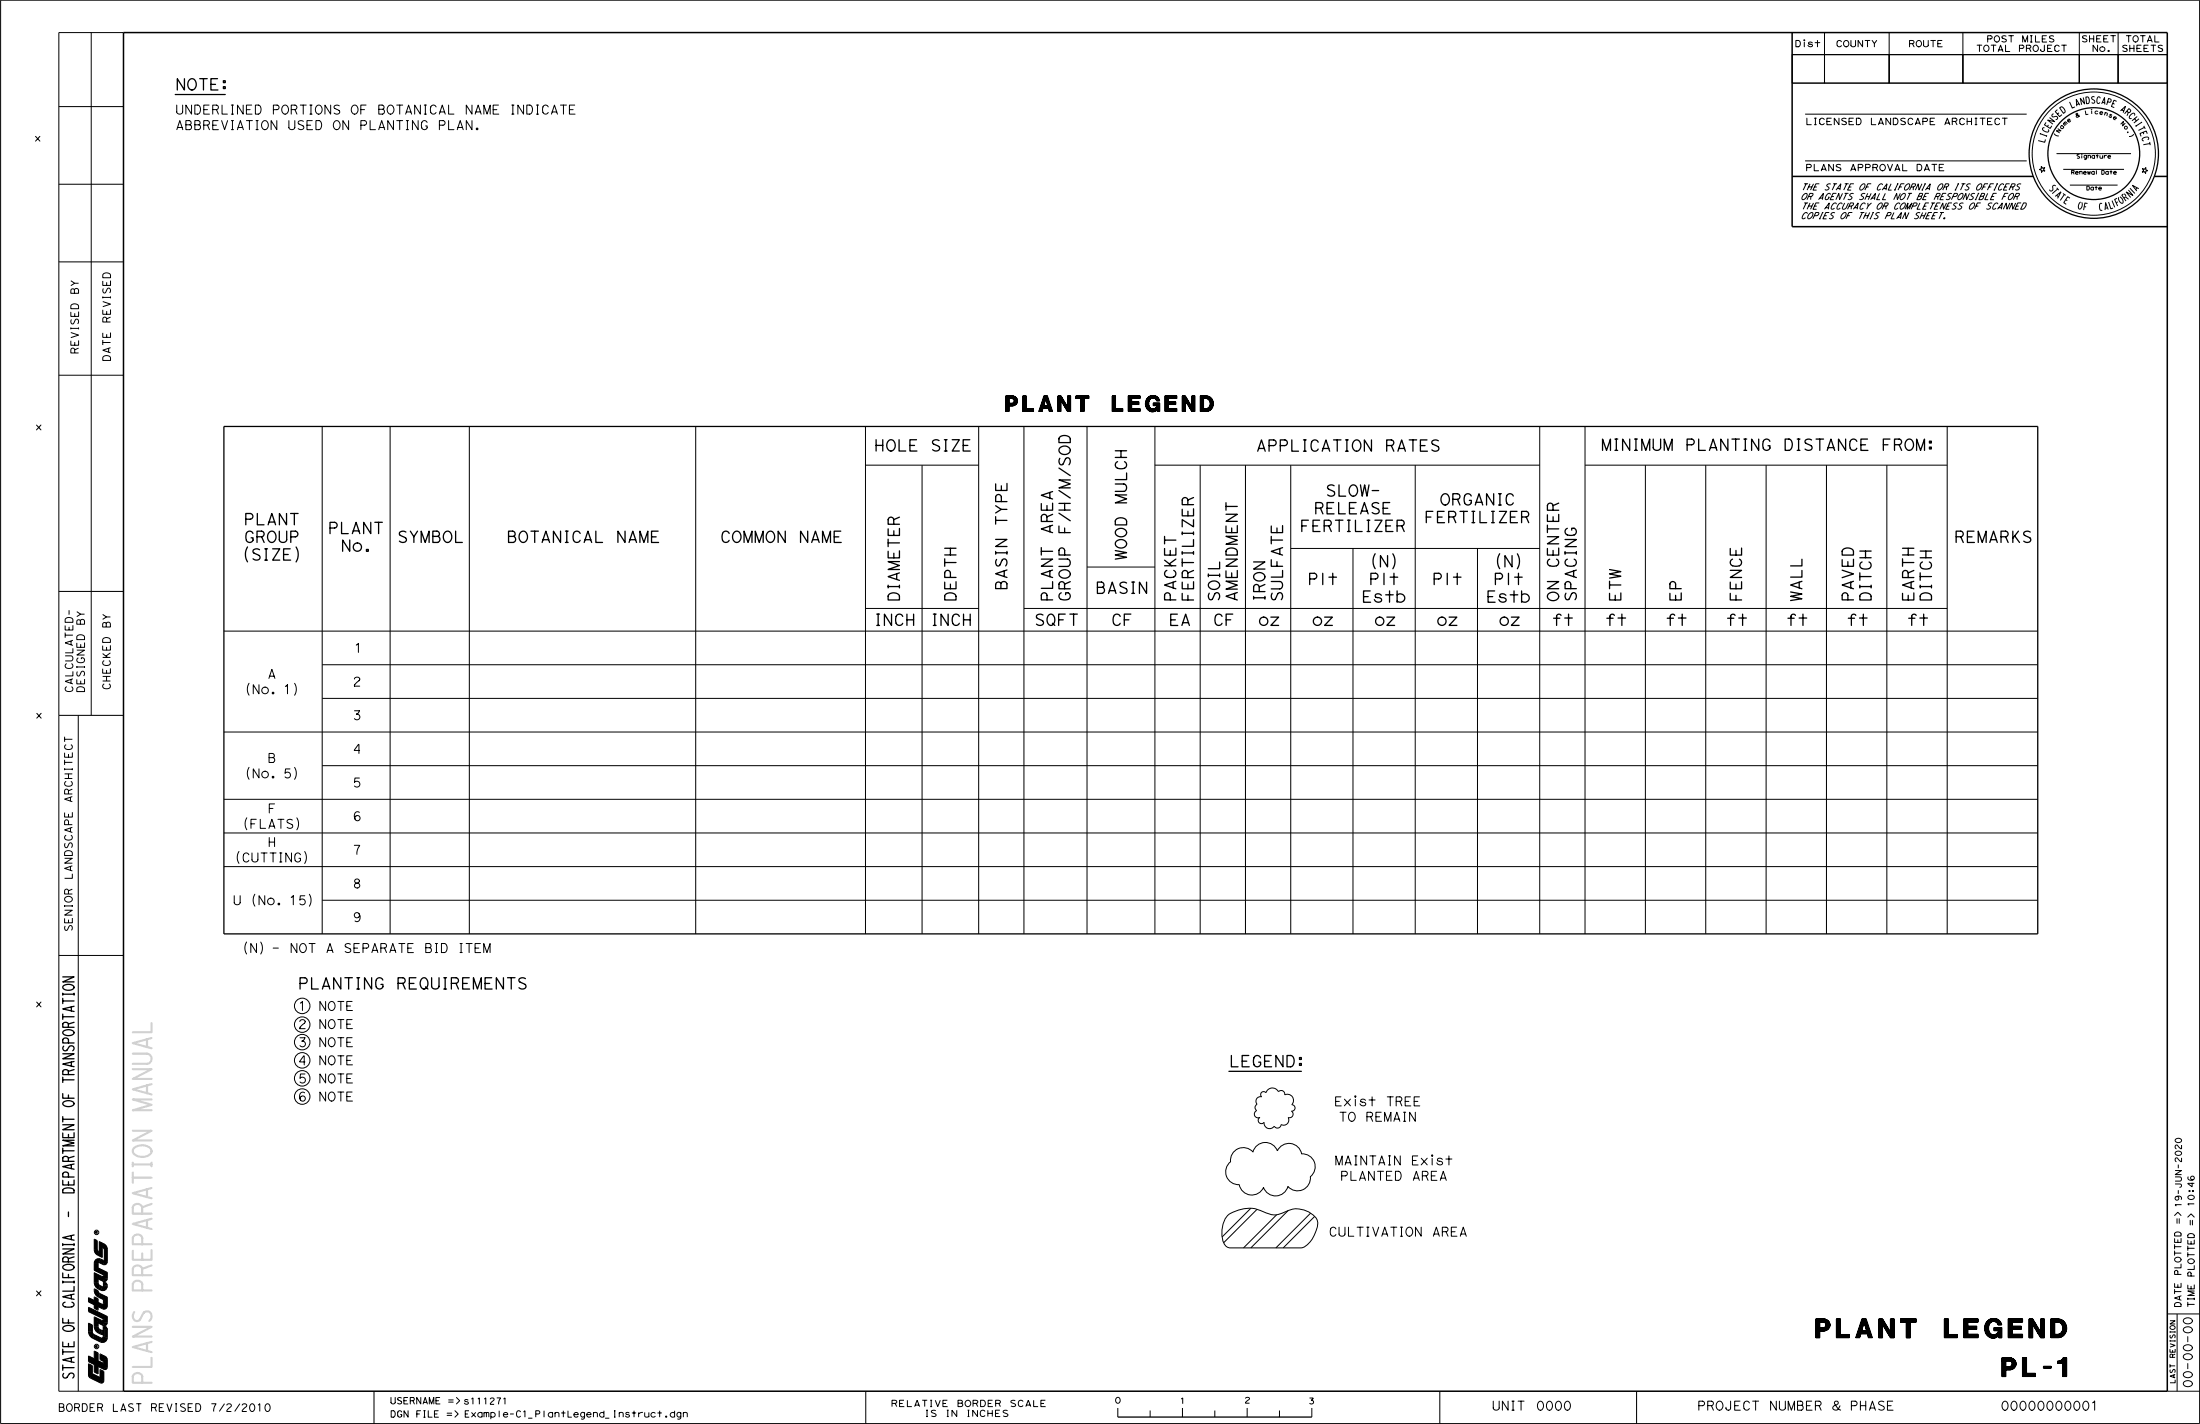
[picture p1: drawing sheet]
<svg xmlns="http://www.w3.org/2000/svg" width="432mm" height="279mm" viewBox="0 0 432 279" stroke-linecap="round" stroke-linejoin="round" font-family="sans-serif">
<g fill="none" stroke="#000" stroke-width=".2">
<path d="M.1 0h431.6v279.3h-431.6zM17.9 6.4v134M24.2 6.4h-12.7v266.6h12.7M351.7 16.3h73.7M351.7 10.7h6.4v5.6h-6.4zM351.7 10.7h73.7M354.1 8.3v.9M358.1 6.4v9.9M358.1 10.7h12.7v5.6h-12.7zM370.8 10.7h14.5v5.6h-14.5zM370.8 6.4v9.9M385.3 6.4v9.9"/>
<path d="M385.3 10.7h22.8v5.6h-22.8zM408.1 10.7h7.6v5.6h-7.6zM408.1 6.4v9.9M415.7 6.4v9.9M415.7 10.7h9.7v5.6h-9.7zM11.5 20.9h12.7M11.5 36.1h12.7M354.3 31.6h43.5M354.3 22.4h43.5M400.6 32.7l.3 .3 .4-.1-.2 .3 .3 .4-.5-.1-.2 .3v-.4l-.5-.1 .5-.2zM403.4 38.5l1.1-.9-.7 1.3M403.5 36.5a.38 .38 0 0 0-.6 0 .38 .38 0 0 0 0 .6v.1a.33 .33 0 0 1-.3 .3 .33 .33 0 0 1-.3-.3"/>
<path d="M403.6 30.1h14.7M403.7 38.3l.3 .3M403.7 36.8l.4 .5M403.9 37.1l-1.1 .9M404.9 38l.5 .3M405 33.2h11.9M405.2 38.2l-.8 1.1M405.4 39.2l.4 .2M406.3 36.3h9.3M406.3 38.9l-.5-.3-.7 1.2 .4 .3M408.4 39.7l-.3 .3-.2 .5a.37 .37 0 0 0 .3 .5 .37 .37 0 0 0 .4-.4l.1-.5-.1-.4M408.6 30.5v.6"/>
<path d="M409.7 39.9l-.5-.1-.2 1.4M410.5 21.8l.1 .6M412.6 40a.36 .36 0 0 0-.5 0 .36 .36 0 0 0 0 .5 .52 .52 0 0 0 .5 .8v-.1M413.9 39.6l.4 1.4 .4-.2M414.5 39.4l.6 1.3M415.5 38.9l-.5 .2 .6 1.3M415.7 39.6l-.4 .2M416.1 38.6l.4 .4a.5 .5 0 0 1 .3 .4 .5 .5 0 0 1-.4 .5 1.07 1.07 0 0 1-.6-1.2M416.8 38.1l-.3 .2 .8 1.1M416.9 38.9l.3-.3 .6 .5M416.9 38.1l.3 .1v.4M417.7 37.3l.9 1.1-1.3-.7 .9 1"/>
<path d="M418.1 36.9l.9 1.1M419.5 36.9l-.3 .3M419.8 37l-1.3-.6 .9 1.1M420.5 33.1l.4 .1 .3-.3v.4l.4 .2-.5 .1v.4l-.2-.3-.5 .1 .3-.4zM11.5 51.4h12.7M409.1 40.5l.4 .1M413.7 40.8l-.5 .1M413.8 41.1l-.5-1.3-.1 1.4M11.5 73.6h12.7M63.2 83.7v99.5M76.6 83.7v99.5M92.1 83.7v99.5"/>
<path d="M136.5 83.7v99.5M169.9 83.7v99.5M169.9 91.3h22.2M181 91.3v91.9M192.1 83.7v99.5M201 83.7v99.5M213.3 83.7v99.5M226.7 83.7v99.5M226.7 91.3h75.5M235.6 91.3v91.9M244.5 91.3v91.9M253.3 91.3v91.9"/>
<path d="M277.8 91.3v91.9M302.2 83.7v99.5M311.1 83.7v99.5M311.1 91.3h71.1M322.9 91.3v91.9M334.8 91.3v91.9M346.6 91.3v91.9M358.5 91.3v91.9M370.3 91.3v91.9M382.2 83.7v99.5M11.5 116h12.7M169.9 119.4h22.2"/>
<path d="M201 119.4h181.2M213.3 111.3h13.4M253.3 107.6h48.9M265.6 107.6v75.6M290 107.6v75.6M43.9 123.8h356.1M48.9 134.1a2.22 2.22 0 0 0 0 2.3M57.8 134.1a2.22 2.22 0 0 1 0 2.3M63.2 130.4h336.8M63.2 137h336.8M11.5 140.4h12.7M15.4 140.4v132.6"/>
<path d="M43.9 143.6h356.1M43.9 156.8h356.1M48.9 150.6a2.22 2.22 0 0 0 0 2.3M57.8 150.6a2.22 2.22 0 0 1 0 2.3M63.2 150.2h336.8M43.9 163.4h356.1M43.9 170h356.1M46.9 167.1a2.22 2.22 0 0 0 0 2.3M48.4 160.5a2.22 2.22 0 0 0 0 2.3M50 175.5a2.22 2.22 0 0 0 0 2.3M58.3 160.5a2.22 2.22 0 0 1 0 2.3M59.8 167.1a2.22 2.22 0 0 1 0 2.3"/>
<path d="M60.7 175.5a2.22 2.22 0 0 1 0 2.3M63.2 176.6h336.8M11.5 187.5h12.7M48.4 184.8a2.22 2.22 0 0 0 0 2.4M51.2 184.8a2.22 2.22 0 0 1 0 2.4M253.5 216.8a1.21 1.21 0 0 0 .2-1.6 1.21 1.21 0 0 0-1.6-.4 .7 .7 0 0 0-.3-.8 .7 .7 0 0 0-.9 .2 1.33 1.33 0 0 0-1.3-.7 1.33 1.33 0 0 0-1.1 .9 .58 .58 0 0 0-.9-.1 .58 .58 0 0 0 0 .9 .9 .9 0 0 0-1 .4 .9 .9 0 0 0 .1 1.1 .69 .69 0 0 0 0 1.2 .74 .74 0 0 0-.4 1 .74 .74 0 0 0 1 .3 .65 .65 0 0 0-.2 1 .65 .65 0 0 0 1 0 1.09 1.09 0 0 0 .7 1.2 1.09 1.09 0 0 0 1.3-.4 .72 .72 0 0 0 .8 .3 .72 .72 0 0 0 .5-.7 1.02 1.02 0 0 0 1.3-.1 1.02 1.02 0 0 0 .1-1.2M253.5 216.8a.63 .63 0 0 1 .7 .6 .63 .63 0 0 1-.7 .6 .71 .71 0 0 1 .2 .9 .71 .71 0 0 1-.9 .4M266 215.7v1.3M240.9 238.6a7 7 0 0 1 7.9-.5 4.1 4.1 0 0 0 3.8-.5 4.8 4.8 0 0 1 5.9 1.7 4.4 4.4 0 0 1-.7 3.3 3.9 3.9 0 0 1-2.5 2.2h-13.8a1.97 1.97 0 0 1-1.6-2 5.8 5.8 0 0 1 1-4.2zM242.2 226a2.52 2.52 0 0 1 3.7 0 2.52 2.52 0 0 1 2.3-1.8 2.52 2.52 0 0 1 2.5 1.6 2.51 2.51 0 0 1 2.6-1.4 2.51 2.51 0 0 1 2.2 2 2.52 2.52 0 0 1 2.5 1.6 2.52 2.52 0 0 1-.8 2.9 2.52 2.52 0 0 1-1.5 2.5 2.52 2.52 0 0 1-2.9-.6 2.52 2.52 0 0 1-2.3 1.8 2.52 2.52 0 0 1-2.5-1.6 2.51 2.51 0 0 1-2.6 1.5 2.51 2.51 0 0 1-2.2-2.1 2.51 2.51 0 0 1-2.5-1.6 2.51 2.51 0 0 1 .8-2.8 2.52 2.52 0 0 1 .7-2zM245.5 237.1l-5.6 5.6M246.7 237.3l-6.5 6.5"/>
<path d="M250.6 238.3l-6.5 6.5M252.8 237.5l-7.3 7.3M257.2 238l-6.8 6.8M258 238.7l-6.1 6.1M281.1 227.3v1.3M426.8 238.5l.7-.7 .6 .7M429.4 238.8l.6-.6 .7 .6M18.5 249.7l.8 1.2M18.5 249.2l1.8 .9M18.5 249.7l1.5 .7h.2l.1-.3M18.5 249.7v1.9a1.7 1.7 0 0 0 2.1 1.5l.4-.5 .1-.3-.2-.5-1.6-.9M18.5 255.2l-1.1-.6v.9l1.1 .5"/>
<path d="M18.5 255.2v-.7l.8 .3v.7M18.5 256v.7l.8 .4v-.7M18.5 255.2l.8 1.2M19.3 248.8l1.8 .9M19.3 250.9v1l.8 .6 .2-.2v-.9M19.3 255.5l-.8 .5M19.3 248.8l-.8 .4M19.5 245.6l-.3-.2-.1-.3v-1.7l-.6-.3v2.1a1.2 1.2 0 0 0 .7 1.1l.9 .4M19.5 243.6v2M19.5 245.6l.6 1.1M19.5 243.6l.6 1.1M19.5 243.6l.9 .4"/>
<path d="M20.1 244.7l.2 .2 .2 .4v1.9l-.2 .1a1.14 1.14 0 0 0-1.6 0l-.2 .5v1.4M20.1 244.7v2M20.2 258.8v.2l-.3 .1-1.4-.7v1.8a1.62 1.62 0 0 0 1.2 1.6M20.3 255l-.1 .9-.9-.4M20.4 244a1.21 1.21 0 0 1 .7 1.1v2.5a.58 .58 0 0 1-.9 .5l-.9-.4v1.1M20.4 252h.1M20.4 250v.3M20.8 252.3h.1M20.9 252.3h.1M21.1 258.3v1.2a.59 .59 0 0 1-.9 .6M21.1 254.5v1.7a.63 .63 0 0 1-1 .6l-.8-.4M21.1 254.5l-1.5-.7-.3-.6-.8-.3a1.6 1.6 0 0 0 .8 1.6l1 .5"/>
<path d="M21.1 249.7v1.2a.59 .59 0 0 1-.9 .5M21.1 258.3l-3.7-1.8v.8l2.8 1.5M21.1 258.3l-.9 .5M21.1 249.7l-.8 .4M21.1 254.5l-.8 .5M425.4 257.8h6.3M427.3 257.8v15.2M18.1 269.4v-1.4l-.7-.4v2.2l.1 .4 2.2 1.1a.48 .48 0 0 0 .7-.4v-1.8l-.8-.4v1.5M20.2 260.1v.8l-.2 .1a.83 .83 0 0 1-.7-.7v-.7l1.3 .7M20.6 260.3l.4 .4 .1 1.8a.94 .94 0 0 1-1.4 .8l-1.5-.7a1.5 1.5 0 0 1-.8-1.4v-1.6l.7 .4v1.3l.2 .4 1.7 .9 .2-.3v-.5h-.5M20.7 260.3l.4 .6M20.8 268.3l-.3 .1"/>
<path d="M21.1 268.3v-1.5l-.2-.5-1.3-.7v1.2l.7 .3v.4l-1-.5v-1.5l-.8-.4v1.5l-1.1-.6v1.2l1.1 .5v1.5l.8 .4v-1.5l1.1 .6a.45 .45 0 0 0 .7-.4M73.4 273v6.3M169.9 273v6.3M219.4 276.3v1.7M225.7 276.8v1.2M232.1 276.3v1.7M238.4 276.8v1.2M244.8 276.3v1.7M251.1 276.8v1.2M257.5 276.3v1.7M282.6 273v6.3M321.2 273v6.3"/>
<path d="M425.4 273h6.3"/>
<circle cx="354.1" cy="7.9" r=".09"/>
<circle cx="408.6" cy="30.2" r=".06"/>
<circle cx="410.5" cy="21.5" r=".06"/>
<circle cx="411" cy="30.1" r="12.1"/>
<circle cx="59.3" cy="197.4" r="1.52"/>
<circle cx="59.3" cy="211.6" r="1.52"/>
<circle cx="59.3" cy="201" r="1.52"/>
<circle cx="59.3" cy="208.1" r="1.52"/>
<circle cx="59.3" cy="215.2" r="1.52"/>
<circle cx="59.3" cy="204.5" r="1.52"/>
<circle cx="266" cy="215.1" r=".13"/>
<circle cx="281.1" cy="226.7" r=".13"/>
<circle cx="19" cy="241.8" r=".44"/>
<circle cx="19" cy="264.2" r=".44"/>
</g>
<g fill="none" stroke="#000" stroke-width=".3">
<path d="M24.2 6.4h401.2v266.6h-401.2zM351.7 6.4v38.1h73.7M351.7 34.6h47.4M422.8 34.6h2.6M17.5 255.2l3.1 1.5M17.5 256.9l3.3 1.6v1l-.3 .3-1.5-.7M17.5 257.1l3.1 1.5v.9l-.2 .1-1.4-.7M17.5 255l3.3 1.6M17.7 259.9v1.3a1.21 1.21 0 0 0 .6 1.1l1.5 .7a.65 .65 0 0 0 1-.5v-1.6l-.2-.3-.2-.1M17.8 260v1.2a1.03 1.03 0 0 0 .6 1l1.5 .7a.48 .48 0 0 0 .7-.4v-1.6l-.2-.2M18.6 253.1l.5 .2 .5 .6 1.3 .7v1.6a.51 .51 0 0 1-.7 .5l-1.1-.5v.7l-.5-.3v-.7l-1.1-.5v-.6l1.1 .6v-.7l.5 .2v.7l1.1 .4 .2-.3v-.8a2.04 2.04 0 0 1-1.8-1.7zM18.7 243.4l.1 2.1a1.49 1.49 0 0 0 1.1 .9"/>
<path d="M18.8 258.6v1.6a1.39 1.39 0 0 0 1.6 1.3M18.8 251.6a1.37 1.37 0 0 0 1.7 1.3l.3-.6M18.8 253.2a1.2 1.2 0 0 0 .7 1.1l1.1 .5v1.7M18.8 254.7v2M18.8 243.4l.1 2a1.36 1.36 0 0 0 1 .9M19 245.2l.2 .5 .7 .4M19 258.7v1.5a1.16 1.16 0 0 0 1.4 1.1M19 253.2l.3 .8 1.5 .7v1.9M19 254.8v2M19 251.6a1.22 1.22 0 0 0 1.4 1.1l.2-.4-.1-.3M19.6 243.9l1.1 .6M19.6 244.2l.9 .6 .2 .5"/>
<path d="M19.6 244.1l1 .6 .2 .6M19.6 244.1l1 .5M19.7 244.3v1.7M19.8 244.4v1.7M20.4 244.4l.4 .3 .1 .6M20.4 250.3l-.1 .2-.4 .1-1.3-.7v1.7a1.57 1.57 0 0 0 2 1.4l.3-.7M20.4 251.8l.4 .5M20.4 250l-1.8-.8v-1.4a.75 .75 0 0 1 1.1-.6l.5 .2h.3l.1-2.1a.79 .79 0 0 0-.7-.8v2a1.52 1.52 0 0 1-1.3-1.3v-1.9l.4 .2v1.6a.79 .79 0 0 0 .6 .7v-2a1.52 1.52 0 0 1 1.3 1.3v2.5a.46 .46 0 0 1-.6 .4l-.8-.4-.3 .1-.1 1.2 1.8 .8v1.2a.47 .47 0 0 1-.6 .4l-1.2-.6v1a1.04 1.04 0 0 0 1.3 .8v-.9l.4 .3 .1 .4M20.5 258.9a.51 .51 0 0 1-.7 .4M20.6 255.7a.48 .48 0 0 1-.7 .5M20.6 250.3a.51 .51 0 0 1-.7 .4M20.6 247.6l-.1 .1a1.77 1.77 0 0 0-1.4-.4l-.3 .5v1.3l1.8 .8v1l-.2 .1-1.6-.8v1.5"/>
<path d="M20.7 245.1v2.5M20.7 258.9a.68 .68 0 0 1-1 .6M20.8 255.7a.65 .65 0 0 1-1 .6M20.8 250.3a.68 .68 0 0 1-1 .6M20.8 247.6l-.3 .3-.9-.4-.5 .1-.1 1.4 1.8 .8v1.1l-.3 .2h-.2l-1.3-.6v1.2M20.8 247.2a.42 .42 0 0 1-.6 .4M20.8 245.1v2.5M17.5 267l3 1.4 .3-.1M17.5 266.8l3.1 1.5M17.5 266.4l2.9 1.4v-.9l-.6-.4M17.5 267.8l.5 .2M17.5 267.1l1.1 .5"/>
<path d="M17.5 266.2l1.1 .6M17.6 269.8l.2 .4 2 .9M17.6 267.8v2M17.7 269.9l2.2 1.1M17.7 267.9v1.9l2.3 1.1v-1.9M17.9 268v1.7l2 1v-1.7M18 269.7l1.8 .8M18 269.5l1.8 .9M18.6 265.3l.5 .2M18.6 269.1l.5 .3M18.8 265.3v3.9M18.9 265.4v3.9"/>
<path d="M19 265.5v3.8M19.1 267.9l1.4 .7 .4-.1v-.2M19.1 267.1l1.3 .6M19.8 265.8l.8 .4 .3 .4v1.7M19.8 266l.9 .5 .1 .3M19.8 266.3l.9 .4v1.5l-3.2-1.5M19.8 266.7l.6 .3M19.8 266.4l.8 .4v1.2l-3.1-1.5M19.8 266.1l.9 .5M19.8 268.9l.5 .3v1.7l-.3 .3-2.2-.9-.3-.5M20.1 269.1v1.8v.2h-.3M20.4 260.9l-.1 .2a.92 .92 0 0 1-1.2-.8v-.9l1.2 .5a.46 .46 0 0 0 .6-.4v-1.1l-3.4-1.7v.6l2.9 1.4-.1 .4-.2 .1-1.5-.6v1.6a1.57 1.57 0 0 0 1.8 1.5"/>
<path d="M20.5 262.3a.58 .58 0 0 1-.8 .5M20.6 260.4l-.2-.1v2l-.1 .2-.5 .1-1.6-.8-.2-.5v-1.2l-.5-.3a2.48 2.48 0 0 0 .4 2.5l1.9 .9a.81 .81 0 0 0 1.1-.7v-1.6l-.3-.5"/>
</g>
<g fill="none" stroke="#000" stroke-width=".25">
<path d="M34.4 18.5h9.8M43.9 83.7h356.1v99.5h-356.1zM48.6 107.3a2.79 2.79 0 0 0 0 2.9M58.1 107.3a2.79 2.79 0 0 1 0 3M269.9 108.6a2.79 2.79 0 0 0 0 3M272.3 109v2.2l-1.4-2.2v2.2M273.4 108.7a2.79 2.79 0 0 1 0 2.9M294.3 108.6a2.79 2.79 0 0 0 0 3M296.8 109v2.2l-1.4-2.2v2.2M297.8 108.7a2.79 2.79 0 0 1 0 2.9M12.3 194.9v.4M12.3 195.9v1"/>
<path d="M12.3 199v1M12.3 199.5h2.2M12.3 196.4h2.2M12.3 195.1h2.2M12.3 191.7h2.2l-2.2 1h2.2M12.4 193.5l.3-.2a1.4 1.4 0 0 1 1.8 .4 1.37 1.37 0 0 1-2.2 .1zM14 197.6v.7M14.5 194.9v.4M14.5 197.4l-2.2 .6 2.2 .5M12.3 214.6v.9h2.2M12.3 211.4v1M12.3 219.1v1"/>
<path d="M12.3 219.6h2.2M12.3 211.9h2.2M12.3 206.8h2.2l-2.2 .9h2.2M12.4 216.3l.3-.2a1.4 1.4 0 0 1 1.8 .4 1.37 1.37 0 0 1-2.2 .1zM12.4 202.4l.3-.2a1.4 1.4 0 0 1 1.8 .4 1.37 1.37 0 0 1-2.2 .1zM12.5 205.3a.53 .53 0 0 0 .1 .8 .53 .53 0 0 0 .8-.4 .57 .57 0 0 1 .8-.5 .57 .57 0 0 1 .1 1M13.4 210.2a.61 .61 0 0 0-.5-.3 .61 .61 0 0 0-.6 .3v.6h2.2M13.4 200.9a.61 .61 0 0 0-.5-.3 .61 .61 0 0 0-.6 .3v.7h2.2M13.4 214.8v.7M13.4 204.6v-.6a.62 .62 0 0 0-.5-.3 .62 .62 0 0 0-.6 .3v.6h2.2M14 208.4v.8M14.5 209.9l-1.1 .3v.6"/>
<path d="M14.5 208.3l-2.2 .5 2.2 .5M14.5 200.6l-1.1 .3v.7M241.2 210.2h14.2M12.3 225.3v1M12.3 225.8h2.2M12.3 220.7h2.2l-2.2 1h2.2M12.4 233.4a1.66 1.66 0 0 1 2.1 .2v.5h-2.2zM13.4 227.2a.61 .61 0 0 0-.5-.3 .61 .61 0 0 0-.6 .3v.7h2.2M13.4 237.8v.9M13.4 230.9v-.6a.62 .62 0 0 0-.5-.3 .62 .62 0 0 0-.6 .3v.6h2.2M13.4 222.6v.6M13.4 231.9v.6"/>
<path d="M14 228.5v.8M14.5 231.5v1h-2.2v-.9M14.5 228.4l-2.2 .5 2.2 .5M14.5 226.9l-1.1 .3v.7M14.5 223.7h-2.2l2.2 .6-2.2 .5h2.2M14.5 222.2v1h-2.2v-.9M12.3 258.7v.9h2.2M12.3 249.8v.9h2.2M12.3 244v.4M12.3 251.4v.3M12.3 251.5h2.2M12.3 244.2h2.2"/>
<path d="M12.3 245.1h2.2l-2.2 .9h2.2M12.4 248.4l.3-.2a1.4 1.4 0 0 1 1.8 .5 1.37 1.37 0 0 1-2.2 0zM12.8 255.5a.5 .5 0 0 0-.5 .6 .5 .5 0 0 0 .7 .4 1.13 1.13 0 0 0 1.5-.5l-.1-.4-.3-.1M13.4 247a.61 .61 0 0 0-.5-.4 .61 .61 0 0 0-.6 .4v.6h2.2M13.4 250v.7M13.4 258.9v.7M14 242.4v.8M14 254v.8M14.5 252.4v.9h-2.2M14.5 244v.4M14.5 251.4v.3M14.5 253.9l-2.2 .5 2.2 .5"/>
<path d="M14.5 246.6l-1.1 .4v.6M14.5 242.3l-2.2 .5 2.2 .5M12.3 264.7v1.1M12.3 267.8v1.1M12.3 268.3h2.2M12.3 265.3h2.2M12.4 260.4l.3-.2a1.4 1.4 0 0 1 1.8 .4 1.37 1.37 0 0 1-2.2 .1zM12.5 269.5a.53 .53 0 0 0 .1 .9 .53 .53 0 0 0 .8-.5 .57 .57 0 0 1 .8-.5 .57 .57 0 0 1 .1 1M13.4 263.6v.6M14 266.4v.8M14.5 266.3l-2.2 .5 2.2 .5M14.5 263.3v.9h-2.2v-.9"/>
<path d="M17.5 266.2v.9M17.5 267.8v2M18 268v1.7M18.6 265.3v3.8M19.1 265.5v3.9M19.8 265.8v.9M19.8 268.9v1.6M20.8 266.8v1.5M219.4 278h38.1"/>
<circle cx="411" cy="30.1" r="9"/>
<circle cx="411" cy="30.1" r="12.7"/>
</g>
<g fill="none" stroke="#d0d3d4" stroke-width=".42">
<path d="M26.1 209.8h3.6l-3.6 1.9h3.6M26.1 206.7h2.7a1 1 0 0 1 .9 1 1 1 0 0 1-.9 1h-2.7M28.9 203.9v1.5M28.9 213v1.5M29.7 200.7v1.8h-3.6M29.7 215.7h-3.6l3.6 1.1-3.6 1h3.6M29.7 212.7l-3.6 1 3.6 1M29.7 203.7l-3.6 1 3.6 1M26.1 228.1v.8M26.1 228.5h3.6M26.1 221.9h3.6l-3.6 1.9h3.6M26.1 230.1v2"/>
<path d="M26.1 231.1h3.6M26.2 225.3a2.29 2.29 0 0 1 3.5 .4 1.51 1.51 0 0 1-1.9 1.3 1.37 1.37 0 0 1-1.7-1.5zM27.9 236.9a.96 .96 0 0 0-.9-.7 .96 .96 0 0 0-.9 .7v1.2h3.6M28.9 233.3v1.6M28.9 239.4v1.5M29.7 228.1v.8M29.7 239.1l-3.6 1 3.6 1.1M29.7 236.2l-1.8 .7v1.2M29.7 233.1l-3.6 1 3.6 1M26.4 257.4a.99 .99 0 0 0-.3 1.2 .99 .99 0 0 0 1.1 .6l.6-.9a1.06 1.06 0 0 1 1.5-.9 1.12 1.12 0 0 1 0 1.8M27.9 249a.96 .96 0 0 0-.9-.7 .96 .96 0 0 0-.9 .7v1.2h3.6M27.9 253.2v-1.2a.97 .97 0 0 0-.9-.7 .97 .97 0 0 0-.9 .7v1.2h3.6"/>
<path d="M27.9 244.1v-1.2a.97 .97 0 0 0-.9-.7 .97 .97 0 0 0-.9 .7v1.2h3.6M27.9 245.9v1.3M29.7 248.3l-1.8 .7v1.2M29.7 245.3v1.9h-3.6v-1.8M26.1 260.3h3.6l-3.6 2h3.6M27.9 271.3v-1.2a.97 .97 0 0 0-.9-.7 .97 .97 0 0 0-.9 .7v1.2h3.6M28.9 263.5v1.6M29.7 266.4v1.8h-3.6M29.7 263.3l-3.6 1 3.6 1"/>
</g>
<g font-size="3.7">
<text x="356.4" y="262.5">PLANT LEGEND</text>
<text x="392.9" y="270.1">PL-1</text>
</g>
<text font-size="3" x="197.4" y="80.7">PLANT LEGEND</text>
<g font-size="2.2">
<text x="34.4" y="17.7">NOTE:</text>
<text x="171.5" y="88.5">HOLE SIZE</text>
<text x="246.5" y="88.5">APPLICATION RATES</text>
<text x="314.2" y="88.4">MINIMUM PLANTING DISTANCE FROM:</text>
<text x="210.1" y="93.8" transform="rotate(-90 210.1 93.8)">/SOD</text>
<text x="221.1" y="99" transform="rotate(-90 221.1 99)">M</text>
<text x="221.1" y="96.8" transform="rotate(-90 221.1 96.8)">ULCH</text>
<text x="242.8" y="100.5" transform="rotate(-90 242.8 100.5)">T</text>
<text x="257.9" y="100.8">RELEASE</text>
<text x="260.1" y="97.4">SLOW-</text>
<text x="282.6" y="99.1">ORGANIC</text>
<text x="47.8" y="103">PLANT</text>
<text x="47.8" y="106.4">GROUP</text>
<text x="64.4" y="104.7">PLANT</text>
<text x="77.9" y="106.4">SYMBOL</text>
<text x="99.4" y="106.4">BOTANICAL NAME</text>
<text x="141.3" y="106.4">COMMON NAME</text>
<text x="197.6" y="103.2" transform="rotate(-90 197.6 103.2)">TYPE</text>
<text x="206.6" y="104.9" transform="rotate(-90 206.6 104.9)">AREA</text>
<text x="210.1" y="104.9" transform="rotate(-90 210.1 104.9)">F/H/M</text>
<text x="242.8" y="104.9" transform="rotate(-90 242.8 104.9)">EN</text>
<text x="255.1" y="104.3">FERTILIZER</text>
<text x="279.5" y="102.6">FERTILIZER</text>
<text x="305.9" y="104.9" transform="rotate(-90 305.9 104.9)">TER</text>
<text x="383.5" y="106.4">REMARKS</text>
<text x="47.6" y="109.9">(SIZE)</text>
<text x="66.8" y="108.2">No.</text>
<text x="176.5" y="109.9" transform="rotate(-90 176.5 109.9)">ETER</text>
<text x="206.6" y="109.3" transform="rotate(-90 206.6 109.3)">T</text>
<text x="221.1" y="110" transform="rotate(-90 221.1 110)">WOOD</text>
<text x="242.8" y="113.7" transform="rotate(-90 242.8 113.7)">ENDM</text>
<text x="305.9" y="111.5" transform="rotate(-90 305.9 111.5)">CEN</text>
<text x="341.8" y="111.5" transform="rotate(-90 341.8 111.5)">CE</text>
<text x="176.5" y="118.1" transform="rotate(-90 176.5 118.1)">DIAM</text>
<text x="187.6" y="118.1" transform="rotate(-90 187.6 118.1)">DEPTH</text>
<text x="197.6" y="115.9" transform="rotate(-90 197.6 115.9)">BASIN</text>
<text x="206.6" y="118.1" transform="rotate(-90 206.6 118.1)">PLAN</text>
<text x="210.1" y="118.1" transform="rotate(-90 210.1 118.1)">GROUP</text>
<text x="215" y="116.4">BASIN</text>
<text x="230.8" y="118.1" transform="rotate(-90 230.8 118.1)">PACKET</text>
<text x="234.3" y="118.1" transform="rotate(-90 234.3 118.1)">FERTILIZER</text>
<text x="239.4" y="118.1" transform="rotate(-90 239.4 118.1)">SOIL</text>
<text x="242.8" y="118.1" transform="rotate(-90 242.8 118.1)">AM</text>
<text x="248.3" y="118.1" transform="rotate(-90 248.3 118.1)">IRON</text>
<text x="251.7" y="118.1" transform="rotate(-90 251.7 118.1)">SULFATE</text>
<text x="256.6" y="114.7">Plt</text>
<text x="267.2" y="118.2">Estb</text>
<text x="268.7" y="114.7">Plt</text>
<text x="281.1" y="114.7">Plt</text>
<text x="291.7" y="118.2">Estb</text>
<text x="293.1" y="114.7">Plt</text>
<text x="305.9" y="118.1" transform="rotate(-90 305.9 118.1)">ON</text>
<text x="309.4" y="118.1" transform="rotate(-90 309.4 118.1)">SPACING</text>
<text x="318.1" y="118.1" transform="rotate(-90 318.1 118.1)">ETW</text>
<text x="330" y="118.1" transform="rotate(-90 330 118.1)">EP</text>
<text x="341.8" y="118.1" transform="rotate(-90 341.8 118.1)">FEN</text>
<text x="353.7" y="118.1" transform="rotate(-90 353.7 118.1)">WALL</text>
<text x="363.8" y="118.1" transform="rotate(-90 363.8 118.1)">PAVED</text>
<text x="367.3" y="118.1" transform="rotate(-90 367.3 118.1)">DITCH</text>
<text x="375.6" y="118.1" transform="rotate(-90 375.6 118.1)">EARTH</text>
<text x="379.1" y="118.1" transform="rotate(-90 379.1 118.1)">DITCH</text>
<text x="171.5" y="122.7">INCH</text>
<text x="182.6" y="122.7">INCH</text>
<text x="203" y="122.7">SQFT</text>
<text x="218.1" y="122.7">CF</text>
<text x="229.4" y="122.7">EA</text>
<text x="238.1" y="122.7">CF</text>
<text x="246.9" y="122.7">oz</text>
<text x="257.5" y="122.7">oz</text>
<text x="269.7" y="122.7">oz</text>
<text x="281.9" y="122.7">oz</text>
<text x="294.1" y="122.7">oz</text>
<text x="304.6" y="122.7">ft</text>
<text x="315" y="122.7">ft</text>
<text x="326.9" y="122.7">ft</text>
<text x="338.7" y="122.7">ft</text>
<text x="350.6" y="122.7">ft</text>
<text x="362.4" y="122.7">ft</text>
<text x="374.3" y="122.7">ft</text>
<text x="58.5" y="194.1">PLANTING REQUIREMENTS</text>
<text x="241.2" y="209.3">LEGEND:</text>
</g>
<g font-size="1.8">
<text x="34.4" y="22.4">UNDERLINED PORTIONS OF BOTANICAL NAME INDICATE</text>
<text x="34.4" y="25.4">ABBREVIATION USED ON PLANTING PLAN.</text>
<text x="69.5" y="128">1</text>
<text x="48.1" y="136.1">(No. 1)</text>
<text x="52.5" y="133.1">A</text>
<text x="69.2" y="134.6">2</text>
<text x="69.2" y="141.2">3</text>
<text x="52.5" y="149.6">B</text>
<text x="69.2" y="147.8">4</text>
<text x="48.1" y="152.6">(No. 5)</text>
<text x="69.2" y="154.4">5</text>
<text x="52.5" y="159.5">F</text>
<text x="69.2" y="161">6</text>
<text x="47.6" y="162.5">(FLATS)</text>
<text x="52.5" y="166.1">H</text>
<text x="69.2" y="167.6">7</text>
<text x="46.1" y="169.1">(CUTTING)</text>
<text x="45.7" y="177.5">U (No. 15)</text>
<text x="69.2" y="174.2">8</text>
<text x="69.2" y="180.8">9</text>
<text x="47.6" y="186.9">(N) - NOT A SEPARATE BID ITEM</text>
<text x="58.5" y="201.8">2</text>
<text x="58.5" y="198.3">1</text>
<text x="62.5" y="201.8">NOTE</text>
<text x="62.5" y="198.3">NOTE</text>
<text x="58.5" y="208.9">4</text>
<text x="58.5" y="205.4">3</text>
<text x="62.5" y="208.9">NOTE</text>
<text x="62.5" y="205.4">NOTE</text>
<text x="58.5" y="212.5">5</text>
<text x="62.5" y="212.5">NOTE</text>
<text x="58.5" y="216">6</text>
<text x="62.5" y="216">NOTE</text>
<text x="261.8" y="217">Exist TREE</text>
<text x="262.7" y="220">TO REMAIN</text>
<text x="261.9" y="228.6">MAINTAIN Exist</text>
<text x="263" y="231.6">PLANTED AREA</text>
<text x="260.8" y="242.6">CULTIVATION AREA</text>
<text x="430.3" y="272.4" transform="rotate(-90 430.3 272.4)">00-00-00</text>
<text x="292.8" y="276.7">UNIT</text>
<text x="301.4" y="276.7">0000</text>
<text x="333.1" y="276.7">PROJECT NUMBER &amp; PHASE</text>
<text x="392.6" y="276.7">00000000001</text>
</g>
<g font-size="1.5">
<text x="15.4" y="57.8" transform="rotate(-90 15.4 57.8)">BY</text>
<text x="21.7" y="63.4" transform="rotate(-90 21.7 63.4)">REVISED</text>
<text x="15.4" y="69.5" transform="rotate(-90 15.4 69.5)">REVISED</text>
<text x="21.7" y="71" transform="rotate(-90 21.7 71)">DATE</text>
<text x="16.6" y="122.8" transform="rotate(-90 16.6 122.8)">BY</text>
<text x="21.7" y="123.3" transform="rotate(-90 21.7 123.3)">BY</text>
<text x="14.3" y="136" transform="rotate(-90 14.3 136)">CALCULATED-</text>
<text x="16.6" y="136" transform="rotate(-90 16.6 136)">DESIGNED</text>
<text x="21.7" y="135.4" transform="rotate(-90 21.7 135.4)">CHECKED</text>
<text x="14.2" y="157.6" transform="rotate(-90 14.2 157.6)">ARCHITECT</text>
<text x="14.2" y="172.7" transform="rotate(-90 14.2 172.7)">LANDSCAPE</text>
<text x="14.2" y="182.8" transform="rotate(-90 14.2 182.8)">SENIOR</text>
<text x="11.4" y="276.9">BORDER LAST REVISED 7/2/2010</text>
</g>
<g font-size="1.3">
<text x="403.4" y="23.7" transform="rotate(-47 403.4 23.7)">S</text>
<text x="404.1" y="23" transform="rotate(-41 404.1 23)">E</text>
<text x="404.9" y="22.3" transform="rotate(-35 404.9 22.3)">D</text>
<text x="406.5" y="21.3" transform="rotate(-24 406.5 21.3)">L</text>
<text x="407.4" y="20.9" transform="rotate(-18 407.4 20.9)">A</text>
<text x="408.4" y="20.6" transform="rotate(-12 408.4 20.6)">N</text>
<text x="409.4" y="20.4" transform="rotate(-6 409.4 20.4)">D</text>
<text x="410.3" y="20.3" transform="rotate(-1 410.3 20.3)">S</text>
<text x="411.3" y="20.3" transform="rotate(6 411.3 20.3)">C</text>
<text x="413.3" y="20.5" transform="rotate(17 413.3 20.5)">P</text>
<text x="414.3" y="20.8" transform="rotate(22 414.3 20.8)">E</text>
<text x="416" y="21.7" transform="rotate(34 416 21.7)">A</text>
<text x="416.9" y="22.2" transform="rotate(39 416.9 22.2)">R</text>
<text x="417.6" y="22.8" transform="rotate(45 417.6 22.8)">C</text>
<text x="418.3" y="23.6" transform="rotate(51 418.3 23.6)">H</text>
<text x="7" y="27.7">x</text>
<text x="354.3" y="24.5">LICENSED LANDSCAPE ARCHITECT</text>
<text x="401.3" y="28.1" transform="rotate(-75 401.3 28.1)">L</text>
<text x="401.5" y="27.2" transform="rotate(-70 401.5 27.2)">I</text>
<text x="401.9" y="26.2" transform="rotate(-64 401.9 26.2)">C</text>
<text x="402.3" y="25.3" transform="rotate(-58 402.3 25.3)">E</text>
<text x="402.8" y="24.5" transform="rotate(-52 402.8 24.5)">N</text>
<text x="419" y="24.3" transform="rotate(57 419 24.3)">I</text>
<text x="419.5" y="25.2" transform="rotate(63 419.5 25.2)">T</text>
<text x="420" y="26" transform="rotate(68 420 26)">E</text>
<text x="420.3" y="27" transform="rotate(74 420.3 27)">C</text>
<text x="420.6" y="27.9" transform="rotate(80 420.6 27.9)">T</text>
<text x="354.3" y="33.5">PLANS APPROVAL DATE</text>
<text x="7" y="84.4">x</text>
<text x="7" y="140.9">x</text>
<text x="7" y="197.6">x</text>
<text x="430.7" y="236.8" transform="rotate(-90 430.7 236.8)">10:46</text>
<text x="428.1" y="240.2" transform="rotate(-90 428.1 240.2)">=&gt; 19-JUN-2020</text>
<text x="430.7" y="240.5" transform="rotate(-90 430.7 240.5)">=&gt;</text>
<text x="428.1" y="250.3" transform="rotate(-90 428.1 250.3)">PLOTTED</text>
<text x="430.7" y="250.6" transform="rotate(-90 430.7 250.6)">PLOTTED</text>
<text x="7" y="254.3">x</text>
<text x="428.1" y="256.6" transform="rotate(-90 428.1 256.6)">DATE</text>
<text x="430.7" y="256.6" transform="rotate(-90 430.7 256.6)">TIME</text>
<text x="76.5" y="275.5">USERNAME =&gt; s111271</text>
<text x="174.8" y="276">RELATIVE BORDER SCALE</text>
<text x="76.5" y="278.1">DGN FILE =&gt;</text>
<text x="91.1" y="278.1">Example-C1_PlantLegend_Instruct.dgn</text>
<text x="181.4" y="277.9">IS IN INCHES</text>
</g>
<g font-size="1.2">
<text x="352.2" y="9.2">Dist</text>
<text x="360.3" y="9.2">COUNTY</text>
<text x="374.5" y="9.2">ROUTE</text>
<text x="387.8" y="10.1">TOTAL PROJECT</text>
<text x="389.9" y="8.2">POST MILES</text>
<text x="408.5" y="8.2">SHEET</text>
<text x="410.6" y="10.1">No.</text>
<text x="416.4" y="10.1">SHEETS</text>
<text x="417.1" y="8.2">TOTAL</text>
<text x="353.3" y="41.1">THE ACCURACY OR COMPLETENESS OF SCANNED</text>
<text x="353.3" y="39.2">OR AGENTS SHALL NOT BE RESPONSIBLE FOR</text>
<text x="353.3" y="37.3">THE STATE OF CALIFORNIA OR ITS OFFICERS</text>
<text x="353.3" y="42.9">COPIES OF THIS PLAN SHEET.</text>
<text x="218.7" y="275.3">0</text>
<text x="231.5" y="275.4">1</text>
<text x="244.2" y="275.3">2</text>
<text x="256.7" y="275.5">3</text>
</g>
<g font-size="1">
<text x="426.9" y="266.5" transform="rotate(-90 426.9 266.5)">REVISION</text>
<text x="426.9" y="271.5" transform="rotate(-90 426.9 271.5)">LAST</text>
</g>
<g font-size=".8">
<text x="407.5" y="23.1" transform="rotate(-23 407.5 23.1)">&amp;</text>
<text x="409.2" y="22.5" transform="rotate(-10 409.2 22.5)">L</text>
<text x="411.1" y="22.3" transform="rotate(4 411.1 22.3)">c</text>
<text x="412" y="22.4" transform="rotate(11 412 22.4)">e</text>
<text x="412.9" y="22.6" transform="rotate(17 412.9 22.6)">n</text>
<text x="413.8" y="22.9" transform="rotate(24 413.8 22.9)">s</text>
<text x="414.6" y="23.2" transform="rotate(31 414.6 23.2)">e</text>
<text x="403.8" y="27" transform="rotate(-63 403.8 27)">(</text>
<text x="404.2" y="26.2" transform="rotate(-57 404.2 26.2)">N</text>
<text x="404.7" y="25.4" transform="rotate(-50 404.7 25.4)">a</text>
<text x="405.3" y="24.7" transform="rotate(-43 405.3 24.7)">m</text>
<text x="406" y="24.1" transform="rotate(-37 406 24.1)">e</text>
<text x="416.1" y="24.3" transform="rotate(44 416.1 24.3)">N</text>
<text x="416.8" y="24.9" transform="rotate(51 416.8 24.9)">o</text>
<text x="417.3" y="25.6" transform="rotate(58 417.3 25.6)">.</text>
<text x="417.8" y="26.4" transform="rotate(64 417.8 26.4)">)</text>
<text x="406.5" y="34.2">Renewal Date</text>
<text x="407.5" y="31.1">Signature</text>
<text x="409.4" y="37.3">Date</text>
</g>
<g font-size=".5">
<text x="19.2" y="242" transform="rotate(-90 19.2 242)">R</text>
<text x="19.2" y="264.4" transform="rotate(-90 19.2 264.4)">R</text>
</g>
</svg>
